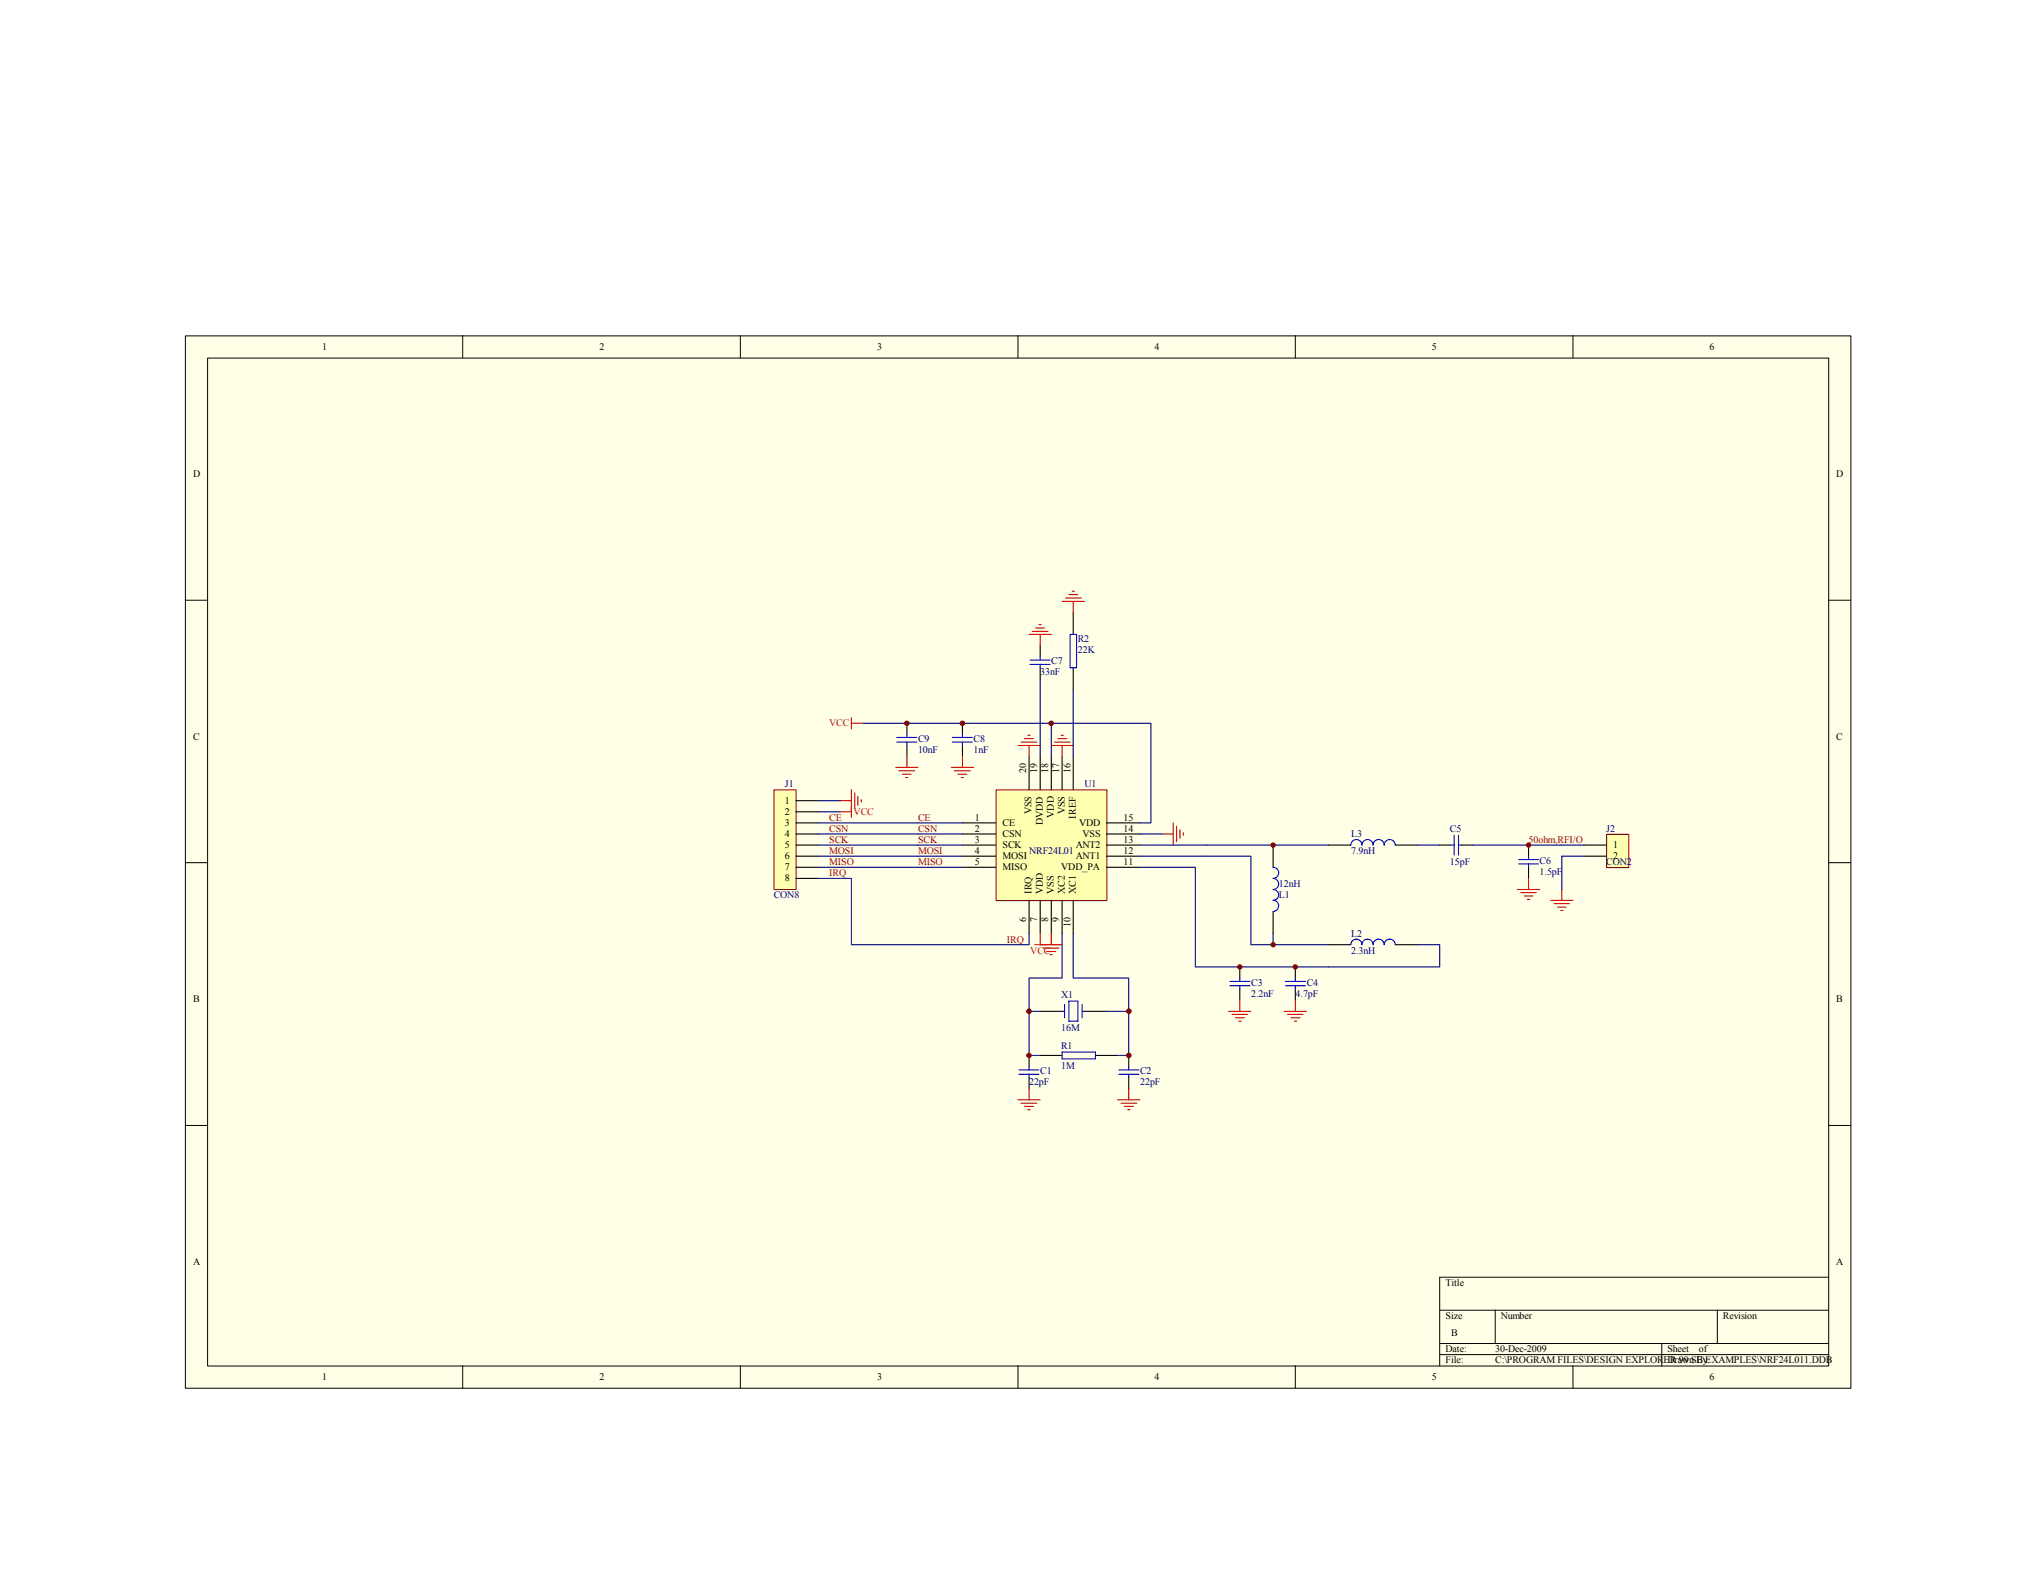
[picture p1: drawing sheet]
<svg xmlns="http://www.w3.org/2000/svg" width="279mm" height="216mm" viewBox="0 0 279 216" stroke-linecap="round" stroke-linejoin="round" font-family="sans-serif">
<path d="M25.4 46.1h228.6v144.4h-228.6z" fill="#ffffe8"/>
<g fill="none" stroke="#000" stroke-width=".14">
<path d="M25.4 46.1h228.6v144.4h-228.6zM28.5 49.1h222.5v138.4h-222.5zM63.5 46.1v3M101.6 46.1v3M139.7 46.1v3M177.8 46.1v3M215.9 46.1v3M25.4 82.4h3.1M250.9 82.4h3.1M25.4 118.4h3.1M250.9 118.4h3.1M25.4 154.5h3.1"/>
<path d="M250.9 154.5h3.1M197.6 179.8h53.3M205.2 179.8v4.6M235.7 179.8v4.6M250.9 175.3h-53.3v12.2M63.5 187.5v3M101.6 187.5v3M139.7 187.5v3M177.8 187.5v3M197.6 184.4h53.3M197.6 185.9h53.3M215.9 187.5v3"/>
<path d="M228 184.4v3.1"/>
</g>
<path d="M136.7 108.5h15.2v15.1h-15.2z" fill="#ffffb0"/>
<path d="M136.7 108.4h15.2v15.2h-15.2z" fill="none" stroke="#800000" stroke-width=".14"/>
<g fill="none" stroke="#000" stroke-width=".15">
<path d="M124.5 99.3v1.5M132.1 99.3v1.5M142.7 88.6v1.5M142.7 91.7v1.5M147.3 84.1v3M147.3 91.7v3M124.5 102.3v1.5M132.1 112.9h4.6M132.1 114.5h4.6M132.1 116h4.6M132.1 117.5h4.6M132.1 119h4.6"/>
<path d="M132.1 102.3v1.5M141.2 103.8v4.6M142.7 103.8v4.6M144.3 103.8v4.6M145.8 103.8v4.6M147.3 103.8v4.6M151.8 112.9h4.6M151.8 114.5h4.6M151.8 116h4.6M151.8 117.5h4.6M151.8 119h4.6M174.7 116v3"/>
<path d="M182.3 116h3.1M191.5 116h3M197.6 116h1.5M200.6 116h1.5M209.8 116v1.5M209.8 119v1.6M141.2 123.6v4.5M142.7 123.6v4.5M142.7 138.8h3.1M144.3 123.6v4.5M145.8 123.6v4.5M147.3 123.6v4.5"/>
<path d="M148.8 138.8h3M170.1 132.7v1.5M170.1 135.8v1.5M174.7 125.1v3M177.8 132.7v1.5M177.8 135.8v1.5M182.3 129.7h3.1M191.5 129.7h3M141.2 144.9v1.5M141.2 147.9v1.5M142.7 144.9h3.1M150.3 144.9h3.1"/>
<path d="M154.9 144.9v1.5M154.9 147.9v1.5"/>
</g>
<g fill="none" stroke="#00f" stroke-width=".15">
<path d="M141.4 91.2h2.7M141.4 90.6h2.7M142.7 90.1v.5M142.7 91.2v.5M146.9 87.1h.8v4.6h-.8zM123.1 101.9h2.7M123.1 101.2h2.7M124.5 100.8v.4M124.5 101.9v.4M130.7 101.9h2.7M130.7 101.2h2.7M132.1 100.8v.4"/>
<path d="M132.1 101.9v.4M174.7 119a.76 .76 0 0 1 .8 .8 .76 .76 0 0 1-.8 .8 .76 .76 0 0 1 .8 .7 .76 .76 0 0 1-.8 .8 .74 .74 0 0 1 .8 .7 .74 .74 0 0 1-.8 .8 .76 .76 0 0 1 .8 .7 .76 .76 0 0 1-.8 .8M185.4 116a.76 .76 0 0 1 .7-.8 .76 .76 0 0 1 .8 .8 .76 .76 0 0 1 .8-.8 .76 .76 0 0 1 .7 .8 .76 .76 0 0 1 .8-.8 .76 .76 0 0 1 .7 .8 .76 .76 0 0 1 .8-.8 .76 .76 0 0 1 .8 .8M199.1 116h.5M199.6 114.6v2.7M200.2 116h.4M200.2 114.6v2.7M208.4 118.6h2.7M208.4 118h2.7M209.8 117.5v.5M209.8 118.6v.4M145.8 138.8h.3"/>
<path d="M146.1 137.9v1.8M146.7 137.4h1.2v2.8h-1.2zM148.5 137.9v1.8M148.5 138.8h.3M168.8 135.3h2.7M168.8 134.7h2.7M170.1 134.2v.5M170.1 135.3v.5M176.4 135.3h2.8M176.4 134.7h2.8M177.8 134.2v.5M177.8 135.3v.5"/>
<path d="M185.4 129.7a.76 .76 0 0 1 .7-.8 .76 .76 0 0 1 .8 .8 .76 .76 0 0 1 .8-.8 .76 .76 0 0 1 .7 .8 .76 .76 0 0 1 .8-.8 .76 .76 0 0 1 .7 .8 .76 .76 0 0 1 .8-.8 .76 .76 0 0 1 .8 .8M139.8 147.4h2.8M139.8 146.9h2.8M141.2 146.4v.5M141.2 147.4v.5M145.8 144.4h4.5v.9h-4.5zM153.5 147.4h2.8M153.5 146.9h2.8M154.9 146.4v.5M154.9 147.4v.5"/>
</g>
<path d="M147.3 128.1v6.1h7.6v10.7h-1.5M151.8 138.8h3.1" fill="none" stroke="#000080" stroke-width=".15"/>
<circle cx="154.9" cy="138.8" r=".32" fill="#800000"/>
<circle cx="154.9" cy="138.8" r=".32" fill="none" stroke="#800000" stroke-width=".14"/>
<path d="M142.7 138.8h-1.5v6.1h1.5M145.8 128.1v6.1h-4.6v4.6" fill="none" stroke="#000080" stroke-width=".15"/>
<circle cx="141.2" cy="138.8" r=".31" fill="#800000"/>
<circle cx="141.2" cy="138.8" r=".31" fill="none" stroke="#800000" stroke-width=".14"/>
<circle cx="154.9" cy="144.9" r=".31" fill="#800000"/>
<circle cx="154.9" cy="144.9" r=".31" fill="none" stroke="#800000" stroke-width=".14"/>
<circle cx="141.2" cy="144.9" r=".3" fill="#800000"/>
<circle cx="141.2" cy="144.9" r=".3" fill="none" stroke="#800000" stroke-width=".14"/>
<g fill="none" stroke="#f00" stroke-width=".15">
<path d="M141.2 87.1h3.1M141.6 86.7h2.2M142.1 86.2h1.2M142.6 85.7h.3M142.7 87.1v1.5M139.7 102.3h3M140.1 101.9h2.2M140.6 101.4h1.2M141.1 100.9h.3M141.2 102.3v1.5M142.7 129.7h3.1M143.2 130.1h2.1"/>
<path d="M143.6 130.6h1.3M144.1 131h.3M144.3 128.1v1.6M139.7 151h3M140.1 151.4h2.2M140.6 151.8h1.2M141.1 152.3h.3M141.2 149.4v1.6M153.4 151h3M153.8 151.4h2.2M154.3 151.8h1.2M154.8 152.3h.3"/>
<path d="M154.9 149.4v1.6"/>
</g>
<path d="M118.4 99.3h39.5v13.6h-1.5M142.7 93.2v10.6M144.3 99.3v4.5M126 112.9h6.1M126 114.5h6.1M126 116h6.1M126 117.5h6.1M126 119h6.1M141.2 128.1v1.6h-15.2" fill="none" stroke="#000080" stroke-width=".15"/>
<path d="M142 129.7h1.5M142.7 128.1v1.6" fill="none" stroke="#ee0e22" stroke-width=".15"/>
<circle cx="144.3" cy="99.3" r=".3" fill="#800000"/>
<circle cx="144.3" cy="99.3" r=".3" fill="none" stroke="#800000" stroke-width=".14"/>
<circle cx="132.1" cy="99.3" r=".3" fill="#800000"/>
<circle cx="132.1" cy="99.3" r=".3" fill="none" stroke="#800000" stroke-width=".14"/>
<path d="M122.9 105.3h3.1M123.4 105.8h2.1M123.8 106.3h1.3M124.3 106.7h.3M124.5 103.8v1.5M130.6 105.3h3M131 105.8h2.1M131.4 106.3h1.3M131.9 106.7h.3M132.1 103.8v1.5" fill="none" stroke="#f00" stroke-width=".15"/>
<circle cx="124.5" cy="99.3" r=".3" fill="#800000"/>
<circle cx="124.5" cy="99.3" r=".3" fill="none" stroke="#800000" stroke-width=".14"/>
<g fill="none" stroke="#f00" stroke-width=".15">
<path d="M145.8 82.5h3M146.2 82.1h2.2M146.7 81.6h1.2M147.1 81.2h.3M147.3 82.5v1.6M144.3 102.3h3M144.7 101.9h2.2M145.2 101.4h1.2M145.6 100.9h.3M145.8 102.3v1.5M159.5 114.5h1.5M161 112.9v3.1"/>
<path d="M161.5 113.4v2.1M161.9 113.9v1.2M162.4 114.3v.3M168.6 138.8h3.1M169.1 139.2h2.1M169.5 139.7h1.3M170.1 137.3v1.5M176.2 138.8h3.1M176.7 139.2h2.1M177.2 139.7h1.2M177.8 137.3v1.5M170 140.2h.3"/>
<path d="M177.6 140.2h.3"/>
</g>
<path d="M147.3 94.7v9.1M156.4 119h7.6v13.7h18.3M156.4 116h9.2M156.4 117.5h9.2" fill="none" stroke="#000080" stroke-width=".15"/>
<circle cx="177.8" cy="132.7" r=".3" fill="#800000"/>
<circle cx="177.8" cy="132.7" r=".3" fill="none" stroke="#800000" stroke-width=".14"/>
<circle cx="170.1" cy="132.7" r=".3" fill="#800000"/>
<circle cx="170.1" cy="132.7" r=".3" fill="none" stroke="#800000" stroke-width=".14"/>
<path d="M165.6 117.5h6.1v12.2h3v-1.6M165.6 116h16.7" fill="none" stroke="#000080" stroke-width=".15"/>
<circle cx="174.7" cy="116" r=".3" fill="#800000"/>
<circle cx="174.7" cy="116" r=".3" fill="none" stroke="#800000" stroke-width=".14"/>
<path d="M174.7 129.7h7.6" fill="none" stroke="#000080" stroke-width=".15"/>
<circle cx="174.7" cy="129.7" r=".3" fill="#800000"/>
<circle cx="174.7" cy="129.7" r=".3" fill="none" stroke="#800000" stroke-width=".14"/>
<path d="M194.5 116h3.1M202.1 116h12.2M194.5 129.7h3.1v3h-15.3" fill="none" stroke="#000080" stroke-width=".15"/>
<path d="M208.2 122.1h3.1M208.7 122.5h2.1M209.2 123h1.2M209.6 123.4h.3M209.8 120.6v1.5" fill="none" stroke="#f00" stroke-width=".15"/>
<circle cx="209.8" cy="116" r=".3" fill="#800000"/>
<circle cx="209.8" cy="116" r=".3" fill="none" stroke="#800000" stroke-width=".14"/>
<path d="M116.8 98.5v1.5M116.8 99.3h1.6" fill="none" stroke="#ee0e22" stroke-width=".15"/>
<path d="M106.3 108.5h3v13.6h-3z" fill="#ffffb0"/>
<path d="M106.2 108.4h3.1v13.7h-3.1z" fill="none" stroke="#800000" stroke-width=".14"/>
<path d="M109.2 109.9h3.1M109.2 111.4h3.1M109.2 112.9h3.1M109.2 114.5h3.1M109.2 116h3.1M109.2 117.5h3.1M109.2 119h3.1M109.2 120.6h3.1" fill="none" stroke="#000" stroke-width=".15"/>
<path d="M115.3 109.9h1.5M116.8 108.4v3M117.3 108.8v2.2M117.7 109.3v1.2M118.2 109.8v.3" fill="none" stroke="#f00" stroke-width=".15"/>
<path d="M115.3 111.4h1.5M116.8 110.7v1.5" fill="none" stroke="#ee0e22" stroke-width=".15"/>
<path d="M112.3 112.9h13.7M112.3 114.5h13.7M112.3 116h13.7M112.3 117.5h13.7M112.3 119h13.7M112.3 109.9h3M112.3 111.4h3M156.4 114.5h3.1M112.3 120.6h4.5v9.1h9.2" fill="none" stroke="#000080" stroke-width=".15"/>
<path d="M220.5 114.6h3v4.5h-3z" fill="#ffffb0"/>
<path d="M220.5 114.5h3v4.6h-3z" fill="none" stroke="#800000" stroke-width=".14"/>
<path d="M217.4 116h3M217.4 117.5h3" fill="none" stroke="#000" stroke-width=".15"/>
<path d="M212.8 123.6h3.1M213.3 124h2.1M213.7 124.5h1.2M214.2 125h.3M214.3 122.1v1.5" fill="none" stroke="#f00" stroke-width=".15"/>
<path d="M214.3 116h3.1M217.4 117.5h-3.1v4.6" fill="none" stroke="#000080" stroke-width=".15"/>
<g font-size="1.4">
<text x="44.2" y="48">1</text>
<text x="82.3" y="48">2</text>
<text x="120.4" y="48">3</text>
<text x="158.5" y="48">4</text>
<text x="196.5" y="48">5</text>
<text x="234.6" y="48">6</text>
<text x="26.5" y="65.5">D</text>
<text x="252" y="65.5">D</text>
<text x="26.5" y="101.5">C</text>
<text x="252" y="101.5">C</text>
<text x="140.8" y="106.1" transform="rotate(-90 140.8 106.1)">20</text>
<text x="142.3" y="106.1" transform="rotate(-90 142.3 106.1)">19</text>
<text x="143.8" y="106.1" transform="rotate(-90 143.8 106.1)">18</text>
<text x="145.4" y="106.1" transform="rotate(-90 145.4 106.1)">17</text>
<text x="146.9" y="106.1" transform="rotate(-90 146.9 106.1)">16</text>
<text x="107.7" y="110.4">1</text>
<text x="107.7" y="111.9">2</text>
<text x="107.7" y="113.4">3</text>
<text x="133.8" y="112.6">1</text>
<text x="137.6" y="113.4">CE</text>
<text x="141.6" y="111.8" transform="rotate(-90 141.6 111.8)">VSS</text>
<text x="143.1" y="113.3" transform="rotate(-90 143.1 113.3)">DVDD</text>
<text x="144.6" y="112.2" transform="rotate(-90 144.6 112.2)">VDD</text>
<text x="146.1" y="111.8" transform="rotate(-90 146.1 111.8)">VSS</text>
<text x="147.7" y="112.4" transform="rotate(-90 147.7 112.4)">IREF</text>
<text x="148.1" y="113.4">VDD</text>
<text x="154.2" y="112.6">15</text>
<text x="107.7" y="114.9">4</text>
<text x="107.7" y="116.4">5</text>
<text x="107.7" y="117.9">6</text>
<text x="107.7" y="119.5">7</text>
<text x="133.8" y="114.2">2</text>
<text x="133.8" y="115.7">3</text>
<text x="133.8" y="117.2">4</text>
<text x="133.8" y="118.7">5</text>
<text x="137.6" y="114.9">CSN</text>
<text x="137.6" y="116.4">SCK</text>
<text x="137.6" y="117.9">MOSI</text>
<text x="137.6" y="119.5">MISO</text>
<text x="145.6" y="119.5">VDD_PA</text>
<text x="147.6" y="117.9">ANT1</text>
<text x="147.6" y="116.4">ANT2</text>
<text x="148.5" y="114.9">VSS</text>
<text x="154.2" y="114.2">14</text>
<text x="154.2" y="118.7">11</text>
<text x="154.2" y="117.2">12</text>
<text x="154.2" y="115.7">13</text>
<text x="221.4" y="116.4">1</text>
<text x="221.4" y="117.9">2</text>
<text x="107.7" y="121">8</text>
<text x="141.6" y="122.7" transform="rotate(-90 141.6 122.7)">IRQ</text>
<text x="143.1" y="122.7" transform="rotate(-90 143.1 122.7)">VDD</text>
<text x="144.6" y="122.7" transform="rotate(-90 144.6 122.7)">VSS</text>
<text x="146.1" y="122.7" transform="rotate(-90 146.1 122.7)">XC2</text>
<text x="147.7" y="122.7" transform="rotate(-90 147.7 122.7)">XC1</text>
<text x="140.8" y="126.5" transform="rotate(-90 140.8 126.5)">6</text>
<text x="142.3" y="126.5" transform="rotate(-90 142.3 126.5)">7</text>
<text x="143.8" y="126.5" transform="rotate(-90 143.8 126.5)">8</text>
<text x="145.4" y="126.5" transform="rotate(-90 145.4 126.5)">9</text>
<text x="146.9" y="127.3" transform="rotate(-90 146.9 127.3)">10</text>
<text x="26.5" y="137.6">B</text>
<text x="252" y="137.6">B</text>
<text x="26.5" y="173.6">A</text>
<text x="252" y="173.6">A</text>
<text x="198.4" y="176.5">Title</text>
<text x="198.4" y="181.1">Size</text>
<text x="198.4" y="185.6">Date:</text>
<text x="199.1" y="183.3">B</text>
<text x="205.2" y="185.6">30-Dec-2009</text>
<text x="206" y="181.1">Number</text>
<text x="228.8" y="185.6">Sheet</text>
<text x="233.1" y="185.6">of</text>
<text x="236.4" y="181.1">Revision</text>
<text x="44.2" y="189.4">1</text>
<text x="82.3" y="189.4">2</text>
<text x="120.4" y="189.4">3</text>
<text x="158.5" y="189.4">4</text>
<text x="196.5" y="189.4">5</text>
<text x="198.4" y="187.1">File:</text>
<text x="205.2" y="187.1">C:\PROGRAM FILES\DESIGN EXPLORER 99 SE\EXAMPLES\NRF24L011.DDB</text>
<text x="228.8" y="187.1">Drawn By:</text>
<text x="234.6" y="189.4">6</text>
</g>
<g font-size="1.4" fill="#000080">
<text x="147.9" y="88.1">R2</text>
<text x="147.9" y="89.7">22K</text>
<text x="142.7" y="92.7">33nF</text>
<text x="144.3" y="91.2">C7</text>
<text x="126" y="101.9">C9</text>
<text x="133.6" y="101.9">C8</text>
<text x="126" y="103.4">10nF</text>
<text x="133.6" y="103.4">1nF</text>
<text x="107.7" y="108.1">J1</text>
<text x="148.8" y="108.1">U1</text>
<text x="141.2" y="117.2">NRF24L01</text>
<text x="185.4" y="114.9">L3</text>
<text x="185.4" y="117.2">7.9nH</text>
<text x="199" y="114.2">C5</text>
<text x="199" y="118.7">15pF</text>
<text x="211.3" y="118.6">C6</text>
<text x="220.4" y="114.2">J2</text>
<text x="220.4" y="118.7">CON2</text>
<text x="106.2" y="123.3">CON8</text>
<text x="175.5" y="123.3">L1</text>
<text x="175.5" y="121.7">12nH</text>
<text x="211.3" y="120.1">1.5pF</text>
<text x="185.4" y="128.6">L2</text>
<text x="185.4" y="130.9">2.3nH</text>
<text x="145.6" y="136.9">X1</text>
<text x="171.7" y="135.3">C3</text>
<text x="171.7" y="136.8">2.2nF</text>
<text x="177.8" y="136.8">4.7pF</text>
<text x="179.3" y="135.3">C4</text>
<text x="145.6" y="143.9">R1</text>
<text x="145.6" y="141.5">16M</text>
<text x="141.2" y="149">22pF</text>
<text x="142.7" y="147.4">C1</text>
<text x="145.6" y="146.7">1M</text>
<text x="156.5" y="147.4">C2</text>
<text x="156.5" y="149">22pF</text>
</g>
<g font-size="1.4" fill="#ee0e22">
<text x="113.8" y="99.7">VCC</text>
<text x="117.1" y="111.9">VCC</text>
<text x="141.4" y="130.9">VCC</text>
</g>
<g font-size="1.4" fill="#800000">
<text x="113.8" y="112.6">CE</text>
<text x="126" y="112.6">CE</text>
<text x="113.8" y="114.2">CSN</text>
<text x="113.8" y="115.7">SCK</text>
<text x="113.8" y="117.2">MOSI</text>
<text x="113.8" y="118.7">MISO</text>
<text x="126" y="114.2">CSN</text>
<text x="126" y="115.7">SCK</text>
<text x="126" y="117.2">MOSI</text>
<text x="126" y="118.7">MISO</text>
<text x="209.8" y="115.7">50ohm,RFI/O</text>
<text x="113.8" y="120.2">IRQ</text>
<text x="138.2" y="129.4">IRQ</text>
</g>
</svg>
